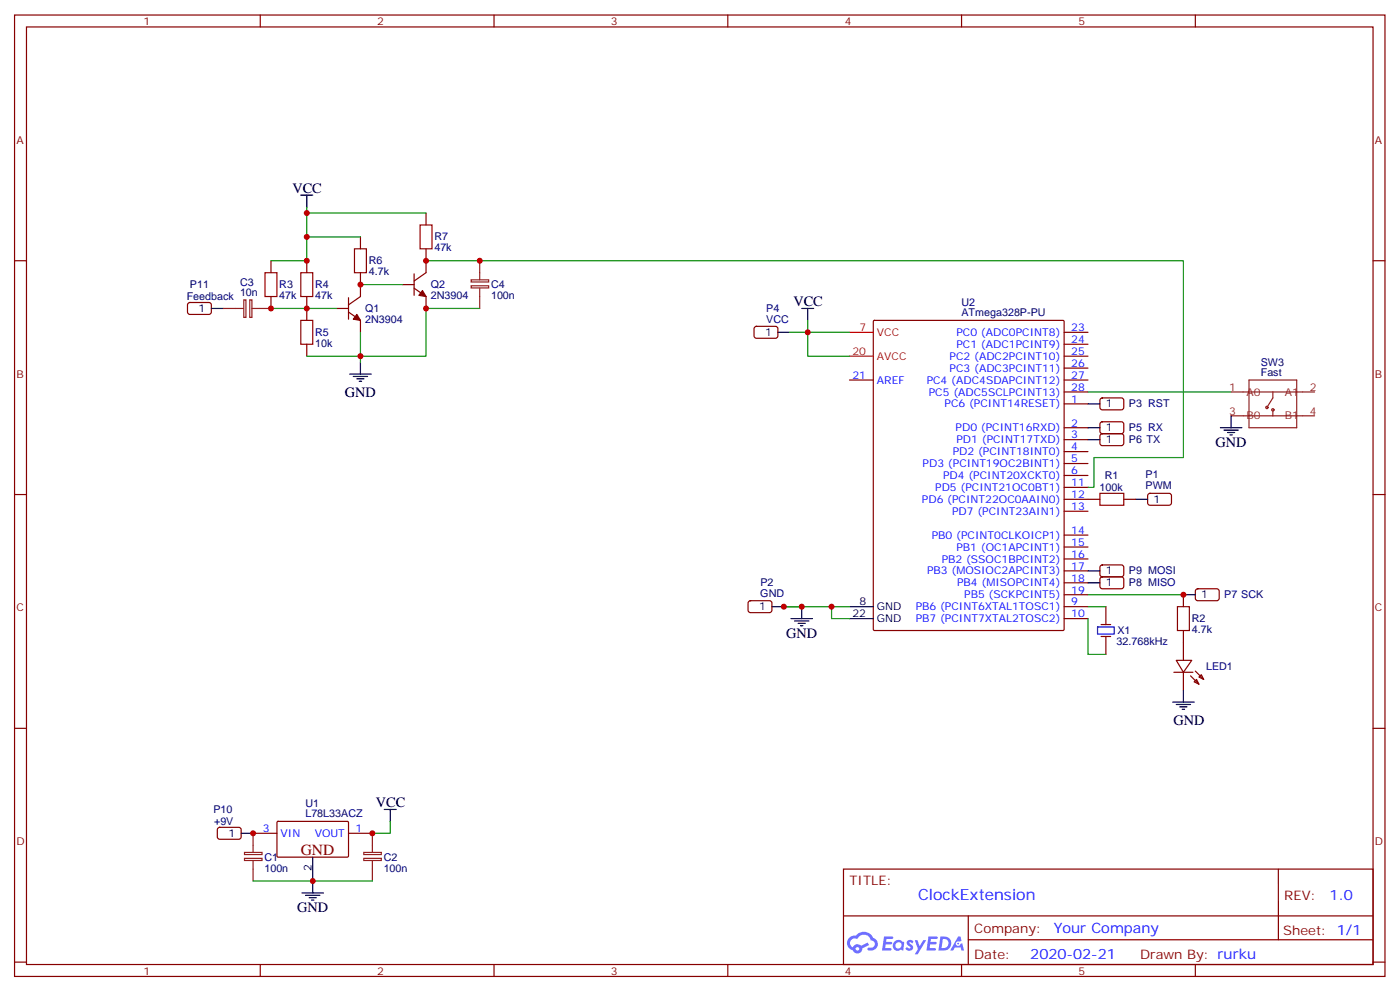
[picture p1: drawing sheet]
<svg xmlns="http://www.w3.org/2000/svg" width="414mm" height="293mm" viewBox="0 0 414 293" stroke-linecap="round" stroke-linejoin="round" font-family="sans-serif">
<g fill="none" stroke="#870000" stroke-width=".35">
<path d="M4.3 4.4h405.3v284.4h-405.3zM7.8 8h398.3v277.3h-398.3zM77 4.4v3.6M146.1 4.4v3.6M215.3 4.4v3.6M284.4 4.4v3.6M353.6 4.4v3.6M4.3 77.1h3.5M406.1 77.1h3.5M4.3 146.3h3.5M406.1 146.3h3.5M4.3 215.4h3.5"/>
<path d="M406.1 215.4h3.5M249.5 257h156.6v28.3h-156.6zM378.1 257.1v20.8M249.5 270.9h156.5M286.4 277.9h119.6M286.4 270.9v14.1M4.3 284.6h3.5M77 285.3v3.5M146.1 285.3v3.5M215.3 285.3v3.5M284.4 285.3v3.5M353.6 285.3v3.5"/>
<path d="M406.1 284.6h3.5"/>
</g>
<g fill="#5487ff">
<path d="M268.5 278.2a1.22 1.22 0 0 1 1.7 .3l-.4 .6a.47 .47 0 0 0-.3-.5 .47 .47 0 0 0-.5 .2l.1 .3a1.14 1.14 0 0 1 .8 1.7 1.14 1.14 0 0 1-1.9 0l-.2-.2 .5-.5 .7 .4a.29 .29 0 0 0 .3-.3 .29 .29 0 0 0-.3-.3 1.04 1.04 0 0 1-.5-1.7z"/>
<path d="M261.5 277h2.3l.4 .1-.2 .5-1.8 .1-.1 .9h1.5l.3 .3-.4 .4h-1.5l-.2 1.1h1.7l.2 .4-.2 .3h-2.6z"/>
<path d="M274.6 277h2.4l.3 .1-.1 .5-1.8 .1-.2 .9h1.6l.3 .3-.4 .4h-1.6l-.1 1.1h1.7l.2 .4-.2 .3h-2.7z"/>
<path d="M283.4 277h.7l.3 1.2-.6 .3a.69 .69 0 0 0-1 .3 .69 .69 0 0 0 .4 1 .69 .69 0 0 0 .9-.6l.5-.3 .6 2.2h-.8l-.3-.9h-1.7l-.5 .9h-.9z"/>
<path d="M270.6 278h.8l.6 1.9 1.1-1.9h.8l-2.5 4.2h-.8l.9-1.5z"/>
<path d="M278.2 277l-.6 4.1h1.3a2.11 2.11 0 0 0 2.5-2.1 2.11 2.11 0 0 0-2.6-2zM278.9 277.7a1.39 1.39 0 0 1 1.7 1.4 1.39 1.39 0 0 1-1.8 1.3h-.3z"/>
<path d="M264.5 278.6a1.54 1.54 0 0 0-.1 2.1 1.54 1.54 0 0 0 2.1 .2l.7 .2 .2-2.3-.1-.2-.4-.1a1.49 1.49 0 0 0-2.4 .1zM264.7 279.6a.95 .95 0 0 1 1.9 0 .95 .95 0 0 1-1.9 0z"/>
<path d="M251.2 277.3a2.18 2.18 0 0 0 1.1 3.8 1.44 1.44 0 0 0 1.6 .9 1.44 1.44 0 0 0 1.1-1.5l2.1-1-.5-.7-1.9 .9a1.47 1.47 0 0 0-2.4 .5 1.39 1.39 0 0 1-.7-2 1.39 1.39 0 0 1 2-.5 2.12 2.12 0 0 1 2.2-1.3 2.12 2.12 0 0 1 1.8 1.7 1.14 1.14 0 0 1 1.1 1.4 1.14 1.14 0 0 1-1.6 .8 .43 .43 0 0 0-.5 .3 .43 .43 0 0 0 .4 .5 1.98 1.98 0 0 0 2.5-1.2 1.98 1.98 0 0 0-1.3-2.5 3.1 3.1 0 0 0-5.2-.7l-.9 .1zM253.1 280.6a.55 .55 0 0 1 1.1 0 .55 .55 0 0 1-1.1 0z"/>
<circle cx="283.4" cy="279.1" r=".26"/>
</g>
<g fill="none" stroke="#870000" stroke-width=".35">
<path d="M80.2 77.1v3.5M90.7 77.1v3.5M106.6 70.1v3.5M126 73.6v7l-3.5 2.5M126 63v3.5M55.7 89.7l.5-.2h5.9l.4 .7-.1 2.4-.6 .4-5.9-.1-.4-.6v-2.1zM80.2 87.7v3.5M90.7 87.7v7.1M99.6 91.2h3.5M103.1 92.3l3.5 2.5v3.5M103.1 88.1v6.3M106.6 80.6v7.1l-3.5 2.5"/>
<path d="M119 84.2h3.5M122.5 85.2l3.5 2.5v3.5M122.5 81v6.3M223.3 96.7l.4-.2 6 .1 .4 .6-.1 2.4-.6 .4h-5.9l-.5-.7v-2.1zM258.4 94.9l.3-.1h55.7l.3 .1v91.2l-.1 .3-55.9 .1-.3-.2zM314.7 98.3h7.1M90.7 101.8v3.5M251.2 112.4h7.1M314.7 119.5h7.1M314.7 112.4h7.1M314.7 101.8h7.1M314.7 105.3h7.1"/>
<path d="M314.7 108.9h7.1M314.7 115.9h7.1M325.6 117.9l.4-.2h6l.4 .7-.1 2.4-.6 .4-5.9-.1-.5-.6v-2.1zM314.7 126.5h7.1M314.7 130h7.1M314.7 133.6h7.1M314.7 137.1h7.1M325.6 124.9l.4-.2 6 .1 .4 .6-.1 2.4-.6 .5-5.9-.1-.5-.6v-2.2zM325.6 128.5l.4-.2h6l.4 .7-.1 2.4-.6 .4-5.9-.1-.5-.6v-2.1zM314.7 140.6h7.1M314.7 144.1h7.1M314.7 147.7h10.6"/>
<path d="M314.7 151.2h7.1M314.7 158.3h7.1M332.4 147.7h3.5M339.7 146.1l.4-.2 6 .1 .4 .6-.1 2.4-.6 .4h-5.9l-.5-.7v-2.1zM221.5 177.9l.5-.2h5.9l.4 .7v2.4l-.7 .4-5.9-.1-.4-.6v-2.1zM314.7 179.4h7.1M314.7 161.8h7.1M314.7 165.3h7.1M314.7 168.8h7.1M314.7 172.4h7.1M314.7 175.9h7.1M325.6 170.8l.4-.2 6 .1 .4 .6-.1 2.4-.6 .4h-5.9l-.5-.7v-2.1z"/>
<path d="M325.6 167.3l.4-.2h6l.4 .7-.1 2.4-.6 .4-5.9-.1-.5-.6v-2.1zM327.1 179.4v5.3M350 175.9v3.5M353.8 174.3l.5-.2 5.9 .1 .4 .6-.1 2.4-.6 .5-5.9-.1-.4-.6v-2.2zM314.7 183h7.1M325.7 184.7h2.8M325.7 188.2h2.8M327.1 188.2v5.3M347.2 198.8h5.6M347.9 195.3h4.6l-2.5 3.5zM350 186.5v8.8M350 198.8v5.3"/>
<path d="M352.1 199.9l2.5 2.5M353.6 198.5l2.4 2.4M353.2 201.6l.7-.7 .7 1.5zM354.6 200.2l.7-.7 .7 1.4zM64.5 244.9l.5-.2h5.9l.4 .7v2.4l-.7 .4-5.9-.1-.4-.6v-2.1zM74.9 246.5h7M82 243.1l.3-.2 20.6 .1 .2 .3-.1 10-.3 .2-20.6-.1-.2-.2zM103.1 246.5h7"/>
</g>
<path d="M251.2 98.3h7.1M251.2 105.3h7.1" fill="none" stroke="#f00" stroke-width=".35"/>
<g fill="none" stroke="#000" stroke-width=".35">
<path d="M89 57.7h3.5M90.7 57.7v3.5M62.5 91.2h3.5M230.1 98.3h3.5M237.1 91.2h3.6M238.9 91.2v3.6M103.4 110.6h6.4M104.5 111.3h4.2M105.6 112h2.1M106.3 112.7h.7M106.6 107.1v3.5M321.8 119.5h3.5"/>
<path d="M321.8 126.5h3.5M321.8 130h3.5M361 126.5h6.3M362 127.2h4.3M363.1 127.9h2.1M363.8 128.6h.7M364.1 123v3.5M335.9 147.7h3.5M228.3 179.4h3.5M237.1 179.4v3.6M251.2 179.4h7.1M321.8 172.4h3.5"/>
<path d="M321.8 168.8h3.5M350 175.9h3.6M234 183h6.3M235 183.7h4.3M236.1 184.4h2.1M236.8 185.1h.7M251.2 183h7.1M346.9 207.6h6.3M347.9 208.4h4.2M349 209.1h2.1M349.7 209.8h.7M350 204.1v3.5"/>
<path d="M113.7 239.4h3.5M115.4 239.4v3.5M71.3 246.5h3.6M92.5 253.5v10.6M89.3 264.1h6.4M90.4 264.8h4.2M91.4 265.5h2.2M92.1 266.2h.8"/>
</g>
<path d="M104.8 73.6h3.6v7h-3.6zM124.2 66.5h3.6v7.1h-3.6zM78.4 80.6h3.5v7.1h-3.5zM89 80.6h3.5v7.1h-3.5zM89 94.8h3.5v7h-3.5zM325.3 145.9h7.1v3.5h-7.1zM348.3 179.4h3.5v7.1h-3.5z" fill="none" stroke="#a10000" stroke-width=".35"/>
<path d="M324.6 185.4h5v2.1h-4.9z" fill="none" stroke="#00c" stroke-width=".35"/>
<g fill="none" stroke="#8c2424" stroke-width=".35">
<path d="M141.9 77.1v5.7M66 91.2h6M72.1 88.7h.6v5.2h-.6zM73.9 88.7h.6v5.2h-.6zM74.5 91.2h5.7M139.3 84.5h5.2v.7h-5.2zM139.3 82.8h5.2v.6h-5.2zM141.9 85.2v6M364.1 115.9h24.7M369.4 112.4h14.1v14.1h-14.1zM376.5 115.9v1.8l-1.8 2.8M364.1 123h24.7"/>
<path d="M376.5 121.2v1.8M72.3 253.9h5.2v.6h-5.2zM72.3 252.1h5.2v.6h-5.2zM74.9 246.5v5.6M74.9 254.6v6M107.6 253.9h5.2v.6h-5.2zM107.6 252.1h5.2v.6h-5.2zM110.1 246.5v5.6M110.1 254.6v6"/>
<circle cx="374.7" cy="120.5" r=".35"/>
<circle cx="376.5" cy="121.2" r=".35"/>
</g>
<g fill="#870000" stroke="#870000" stroke-width=".35">
<path d="M105.6 93l1 1.8-2.1-.4z"/>
<path d="M125 85.9l1 1.8-2.1-.4z"/>
</g>
<g fill="none" stroke="#008700" stroke-width=".35">
<path d="M90.7 61.2v15.9h-10.5M90.7 70.1h15.9M90.7 63h35.3M126 77.1h224v58.2h-26.4v8.8h-1.8M80.2 91.2h19.4M106.6 98.3v8.8M106.6 84.2h12.4M141.9 91.2h-15.9v14.1h-35.3M233.6 98.3h5.3v7h12.3M238.9 94.8v3.5h12.3M321.8 115.9h42.3M231.8 179.4h19.4"/>
<path d="M246 179.4v3.6h5.2M321.8 179.4h5.3M321.8 175.9h28.2M321.8 183v10.5h5.3M115.4 242.9v3.6h-5.3M74.9 260.6h35.2"/>
</g>
<g fill="#c00">
<circle cx="126" cy="77.1" r=".88"/>
<circle cx="90.7" cy="63" r=".88"/>
<circle cx="90.7" cy="91.2" r=".88"/>
<circle cx="110.1" cy="246.5" r=".88"/>
<circle cx="238.9" cy="98.3" r=".88"/>
<circle cx="237.1" cy="179.4" r=".88"/>
<circle cx="231.8" cy="179.4" r=".88"/>
<circle cx="350" cy="175.9" r=".88"/>
<circle cx="92.5" cy="260.6" r=".88"/>
<circle cx="74.9" cy="246.5" r=".88"/>
<circle cx="80.2" cy="91.2" r=".88"/>
<circle cx="106.6" cy="105.3" r=".88"/>
<circle cx="90.7" cy="77.1" r=".88"/>
<circle cx="90.7" cy="70.1" r=".88"/>
<circle cx="106.6" cy="84.2" r=".88"/>
<circle cx="126" cy="91.2" r=".88"/>
<circle cx="141.9" cy="77.1" r=".88"/>
<circle cx="246" cy="179.4" r=".88"/>
</g>
<text font-size="4.6" fill="#800" x="89" y="252.8">GND</text>
<text font-size="4.6" fill="#00f" x="271.6" y="266.1">ClockExtension</text>
<g font-size="4.2">
<text x="86.5" y="57">VCC</text>
<text x="234.7" y="90.5">VCC</text>
<text x="102" y="117.3">GND</text>
<text x="359.6" y="132.2">GND</text>
<text x="232.6" y="188.6">GND</text>
<text x="347.1" y="214.3">GND</text>
<text x="111.2" y="238.7">VCC</text>
<text x="87.9" y="269.7">GND</text>
</g>
<g font-size="4.2" fill="#00f">
<text x="393.3" y="266.3">1.0</text>
<text x="311.7" y="275.9">Your Company</text>
<text x="304.7" y="283.7">2020-02-21</text>
</g>
<g font-size="3.9" fill="#800">
<text x="251.2" y="261.6">TITLE:</text>
<text x="379.9" y="266.3">REV:</text>
<text x="288.2" y="275.8">Company:</text>
<text x="379.5" y="276.4">Sheet: 1/1</text>
<text x="288.2" y="283.5">Date:</text>
<text x="337.2" y="283.6">Drawn By: rurku</text>
</g>
<g font-size="3.2" fill="#800">
<text x="42.4" y="7.4">1</text>
<text x="111.5" y="7.4">2</text>
<text x="180.7" y="7.4">3</text>
<text x="249.8" y="7.4">4</text>
<text x="319" y="7.4">5</text>
<text x="4.8" y="42.5">A</text>
<text x="406.6" y="42.5">A</text>
<text x="4.8" y="111.7">B</text>
<text x="406.6" y="111.7">B</text>
<text x="4.8" y="180.8">C</text>
<text x="406.6" y="180.8">C</text>
<text x="4.8" y="250">D</text>
<text x="406.6" y="250">D</text>
<text x="42.4" y="288.3">1</text>
<text x="111.5" y="288.3">2</text>
<text x="180.7" y="288.3">3</text>
<text x="249.8" y="288.3">4</text>
<text x="319" y="288.3">5</text>
</g>
<g font-size="3.2" fill="#000080">
<text x="128.5" y="71.1">R7</text>
<text x="128.5" y="74.3">47k</text>
<text x="109.1" y="81.4">4.7k</text>
<text x="109.1" y="78.2">R6</text>
<text x="55.2" y="88.8">Feedback</text>
<text x="56.2" y="85.2">P11</text>
<text x="71" y="87.6">10n</text>
<text x="71" y="84.5">C3</text>
<text x="82.6" y="88.4">47k</text>
<text x="82.6" y="85.2">R3</text>
<text x="93.2" y="88.4">47k</text>
<text x="93.2" y="85.2">R4</text>
<text x="127.4" y="88.4">2N3904</text>
<text x="127.4" y="85.2">Q2</text>
<text x="145.2" y="88.4">100n</text>
<text x="145.2" y="85.2">C4</text>
<text x="108" y="95.5">2N3904</text>
<text x="108" y="92.3">Q1</text>
<text x="226.7" y="95.5">VCC</text>
<text x="226.7" y="92.3">P4</text>
<text x="284.4" y="93.6">ATmega328P-PU</text>
<text x="284.4" y="90.6">U2</text>
<text x="93.2" y="99.3">R5</text>
<text x="93.2" y="102.5">10k</text>
<text x="372.9" y="111.3">Fast</text>
<text x="372.9" y="108.2">SW3</text>
<text x="333.9" y="120.5">P3 RST</text>
<text x="333.9" y="127.6">P5 RX</text>
<text x="333.9" y="131.1">P6 TX</text>
<text x="326.8" y="141.7">R1</text>
<text x="338.8" y="141.3">P1</text>
<text x="325.2" y="145.2">100k</text>
<text x="338.8" y="144.5">PWM</text>
<text x="224.9" y="173.4">P2</text>
<text x="333.9" y="173.4">P8 MISO</text>
<text x="333.9" y="169.9">P9 MOSI</text>
<text x="224.9" y="176.6">GND</text>
<text x="362.1" y="177">P7 SCK</text>
<text x="352.5" y="184">R2</text>
<text x="330.3" y="190.8">32.768kHz</text>
<text x="330.5" y="187.6">X1</text>
<text x="352.5" y="187.2">4.7k</text>
<text x="356.7" y="198.1">LED1</text>
<text x="90.3" y="238.6">U1</text>
<text x="63.1" y="240.5">P10</text>
<text x="63.3" y="244.1">+9V</text>
<text x="90.3" y="241.8">L78L33ACZ</text>
<text x="78.2" y="257.9">100n</text>
<text x="78.2" y="254.6">C1</text>
<text x="113.5" y="257.9">100n</text>
<text x="113.5" y="254.6">C2</text>
</g>
<g font-size="3.2">
<text x="58.7" y="92.3">1</text>
<text x="226.3" y="99.3">1</text>
<text x="327.1" y="120.5">1</text>
<text x="327.1" y="127.6">1</text>
<text x="327.1" y="131.1">1</text>
<text x="341.2" y="148.7">1</text>
<text x="327.1" y="173.4">1</text>
<text x="327.1" y="169.9">1</text>
<text x="254.2" y="179.1">8</text>
<text x="355.3" y="177">1</text>
<text x="224.5" y="180.5">1</text>
<text x="252.2" y="182.6">22</text>
<text x="259.4" y="180.5">GND</text>
<text x="259.4" y="184">GND</text>
<text x="67.5" y="247.5">1</text>
<text x="92.1" y="257.6" transform="rotate(-90 92.1 257.6)">2</text>
</g>
<g font-size="3.2" fill="#f00">
<text x="254.2" y="97.9">7</text>
<text x="259.4" y="99.3">VCC</text>
<text x="252.2" y="105">20</text>
<text x="259.4" y="106.4">AVCC</text>
</g>
<g font-size="3.2" fill="#00f">
<text x="282.9" y="99.3">PC0 (ADC0PCINT8)</text>
<text x="316.9" y="97.9">23</text>
<text x="316.9" y="101.5">24</text>
<text x="280.9" y="106.4">PC2 (ADC2PCINT10)</text>
<text x="282.9" y="102.9">PC1 (ADC1PCINT9)</text>
<text x="316.9" y="105">25</text>
<text x="252.2" y="112">21</text>
<text x="259.4" y="113.5">AREF</text>
<text x="274.1" y="113.5">PC4 (ADC4SDAPCINT12)</text>
<text x="280.9" y="109.9">PC3 (ADC3PCINT11)</text>
<text x="316.9" y="108.5">26</text>
<text x="316.9" y="112">27</text>
<text x="274.7" y="117">PC5 (ADC5SCLPCINT13)</text>
<text x="316.9" y="119.1">1</text>
<text x="316.9" y="115.6">28</text>
<text x="279.4" y="120.5">PC6 (PCINT14RESET)</text>
<text x="282.7" y="127.6">PD0 (PCINT16RXD)</text>
<text x="282.9" y="131.1">PD1 (PCINT17TXD)</text>
<text x="316.9" y="126.2">2</text>
<text x="316.9" y="129.7">3</text>
<text x="281.8" y="134.6">PD2 (PCINT18INT0)</text>
<text x="316.9" y="133.2">4</text>
<text x="316.9" y="136.7">5</text>
<text x="272.9" y="138.1">PD3 (PCINT19OC2BINT1)</text>
<text x="278.9" y="141.7">PD4 (PCINT20XCKT0)</text>
<text x="316.9" y="140.3">6</text>
<text x="316.9" y="143.8">11</text>
<text x="272.7" y="148.7">PD6 (PCINT22OC0AAIN0)</text>
<text x="276.6" y="145.2">PD5 (PCINT21OC0BT1)</text>
<text x="316.9" y="147.3">12</text>
<text x="281.6" y="152.3">PD7 (PCINT23AIN1)</text>
<text x="316.9" y="150.8">13</text>
<text x="275.6" y="159.3">PB0 (PCINT0CLKOICP1)</text>
<text x="316.9" y="157.9">14</text>
<text x="316.9" y="161.4">15</text>
<text x="278.5" y="166.4">PB2 (SSOC1BPCINT2)</text>
<text x="282.9" y="162.8">PB1 (OC1APCINT1)</text>
<text x="316.9" y="165">16</text>
<text x="274.2" y="169.9">PB3 (MOSIOC2APCINT3)</text>
<text x="283.1" y="173.4">PB4 (MISOPCINT4)</text>
<text x="316.9" y="168.5">17</text>
<text x="316.9" y="172">18</text>
<text x="285.2" y="177">PB5 (SCKPCINT5)</text>
<text x="316.9" y="179.1">9</text>
<text x="316.9" y="175.5">19</text>
<text x="270.8" y="180.5">PB6 (PCINT6XTAL1TOSC1)</text>
<text x="270.8" y="184">PB7 (PCINT7XTAL2TOSC2)</text>
<text x="316.9" y="182.6">10</text>
<text x="77.8" y="246.1">3</text>
<text x="83" y="247.5">VIN</text>
<text x="93.1" y="247.5">VOUT</text>
<text x="105.2" y="246.1">1</text>
</g>
<g font-size="3.2" fill="#8d2323">
<text x="363.5" y="115.6">1</text>
<text x="368.7" y="117">A0</text>
<text x="380.1" y="117">A1</text>
<text x="387.4" y="115.6">2</text>
<text x="363.5" y="122.6">3</text>
<text x="368.7" y="124">B0</text>
<text x="380.1" y="124">B1</text>
<text x="387.4" y="122.6">4</text>
</g>
</svg>
